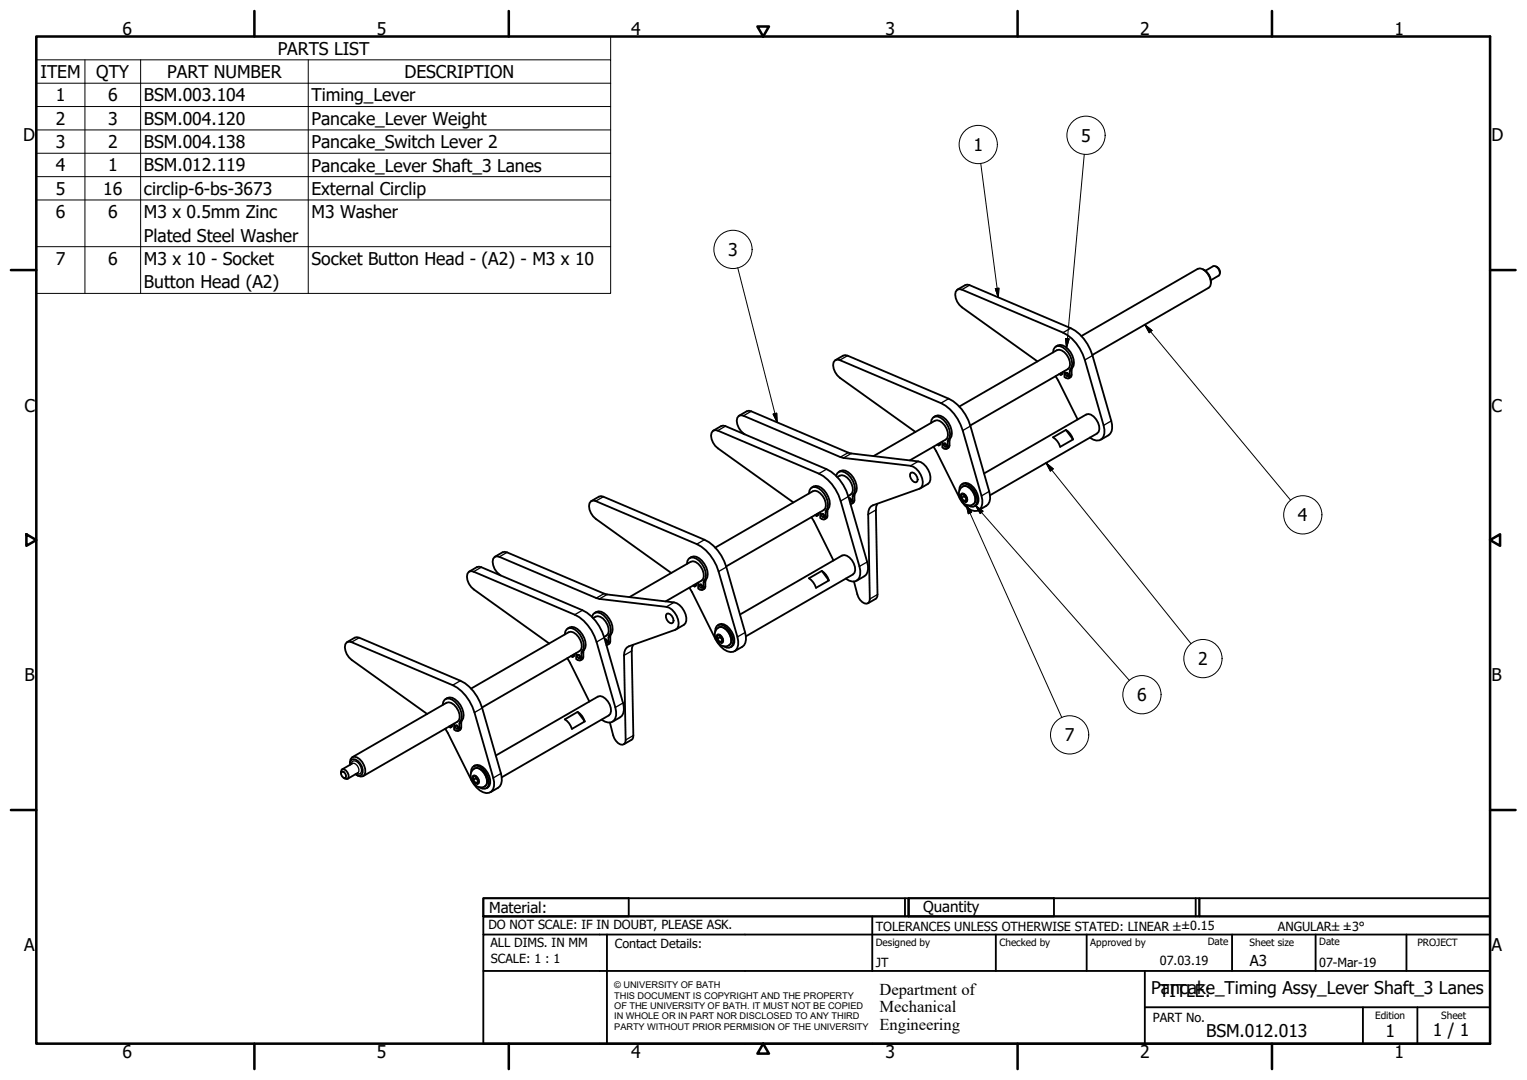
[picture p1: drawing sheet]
<svg xmlns="http://www.w3.org/2000/svg" width="420mm" height="297mm" viewBox="0 0 420 297" stroke-linecap="round" stroke-linejoin="round" font-family="sans-serif">
<!-- layer: Visible (ISO) -->
<g fill="none" stroke="#000" stroke-width=".51">
<path d="M263.4 79.6l2.2-1.2 .5-.1 .7 .1 27.8 11.9a12.1 12.1 0 0 1 6 7.5l5.2 18a3.6 3.6 0 0 1-.8 3.9l-2.1 1.2M331.1 74.1a3.9 3.9 0 0 1 2.1 3.7M331.7 74.5l2.1-1.3a1.73 1.73 0 0 1 1.5 2.6l-2.1 1.3M334.6 73.3a1.69 1.69 0 0 1 1.1 1.8M229.9 99l2.1-1.2 .5-.1 .7 .1 27.8 11.9a12.1 12.1 0 0 1 6 7.5l5.2 18a3.5 3.5 0 0 1-.8 3.9l-2.1 1.2M285.5 99.4l-20.8-14.9a4.4 4.4 0 0 1-1.7-4.3l.4-.5 .5-.2 .8 .2 27.8 11.8a12.1 12.1 0 0 1 6 7.5l5.2 18a3.2 3.2 0 0 1-1.2 4.1l-.8 .1-1.8-.8M289.8 96.9a1.59 1.59 0 0 1 .8-1.6 1.59 1.59 0 0 1 1.8 .2 5.4 5.4 0 0 1 2.5 5.4 2.83 2.83 0 0 0-.6 2.5l-.1 .5-.3 .2-1-.4v-1.6M290.5 95.3a2.27 2.27 0 0 1 3.4 .7 4.4 4.4 0 0 1 1 5.8l-.1 1.7-.7 .6M297.6 92.4l32-18.5a2.39 2.39 0 0 1 2.7 1.4 3.6 3.6 0 0 1 .7 3.4l-.4 .4-32 18.5M196.3 118.4l2.1-1.2 .6-.1 .6 .1 27.8 11.8a12.1 12.1 0 0 1 6 7.6l5.2 18a3.5 3.5 0 0 1-.8 3.9l-2.1 1.2M203.3 114.3l2.2-1.2 .5-.1 .7 .1 27.5 11.6 18.4 2.2a4.7 4.7 0 0 1 3.2 5.8l-2.6 1.6M204.9 119.5a4.4 4.4 0 0 1-2-4.6l.3-.5 .6-.2 .8 .1 26.6 11.4 19.3 2.4a4.9 4.9 0 0 1 3.3 5.3l-.3 .7-.5 .3-12.8 4.6a2.35 2.35 0 0 0-1.3 2.5l.4 23.2-.4 1.1a1.75 1.75 0 0 1-2.2-.8l-.8-1.5-.9-3.6"/>
<path d="M251.9 118.8l-20.8-14.9a4.5 4.5 0 0 1-1.7-4.3l.4-.5 .6-.2 .7 .1 27.8 11.9a12.1 12.1 0 0 1 6 7.5l5.2 18a3.3 3.3 0 0 1-1.2 4.1 5.2 5.2 0 0 1-4.9-3.5l-7.1-14.1M256.2 116.3a1.61 1.61 0 0 1 .8-1.6 1.61 1.61 0 0 1 1.8 .2 5.4 5.4 0 0 1 2.5 5.4 2.78 2.78 0 0 0-.5 2.5l-.2 .5-.3 .2-1-.4v-1.6M256.9 114.7a1.96 1.96 0 0 1 2.7 .1 5.4 5.4 0 0 1 2.2 5.2 2.63 2.63 0 0 0-.5 2.5l-.1 .4-.7 .6M264 111.8l26.8-15.5a2.43 2.43 0 0 1 2.7 1.3 3.7 3.7 0 0 1 .7 3.5l-.4 .4-26.8 15.5M290.4 103.5l6.1 11.9M291.4 102.9l.5 .2M292.4 102.3v.6l-.5 .2v-.5M293.3 118.2a4.6 4.6 0 0 1 2 2.7M293.3 102.5l.6 .4v.6l-.6-.3zM293.7 102.6l.3 .6M162.7 137.8l2.1-1.2 .6-.2 .6 .2 27.8 11.8a12 12 0 0 1 6.1 7.6l5.1 18a3.6 3.6 0 0 1-.8 3.9l-2.1 1.2M218.3 138.2l-20.8-14.9a4.4 4.4 0 0 1-1.7-4.3l.4-.5 .6-.2 .7 .1 27.8 11.9a12.1 12.1 0 0 1 6 7.5l5.2 18a3.2 3.2 0 0 1-1.2 4.1h-.8l-1.8-.8"/>
<path d="M222.6 135.7a1.6 1.6 0 0 1 .8-1.6 1.6 1.6 0 0 1 1.8 .2 4.8 4.8 0 0 1 2 6.6v1.3l-.1 .5-.4 .2-1-.4v-1.6M223.4 134.1a1.96 1.96 0 0 1 2.6 .1 5.5 5.5 0 0 1 2.2 5.2 2.68 2.68 0 0 0-.5 2.5l-.1 .4-.7 .5M230.1 130.9a1.5 1.5 0 0 1 2.4-1 4.9 4.9 0 0 1 2.1 6.7l-.1 1.7-.5 .3M230.4 131.2a1.85 1.85 0 0 1 2.7 .2 4.2 4.2 0 0 1 1.4 4.2l-1.1 .8M230.8 129.8a2 2 0 0 1 2.6 .1 5.4 5.4 0 0 1 2.2 5.2 2.63 2.63 0 0 0-.5 2.5l-.3 .7-.5 .2M233.6 137h.3l.4 .8-.2 .2h-.3M233.9 137.1l.4 .6M240.4 125.4l16.8-9.7a2.35 2.35 0 0 1 2.7 1.3 3.7 3.7 0 0 1 .7 3.5l-.4 .4-9.9 5.7M241.4 138.6l-.4 1.7 .4 23.7-.5 .7-2.1 1.2M250.6 130a1.63 1.63 0 0 1 1.9 1.9l-.1 .5-.3 .3a1.85 1.85 0 0 1-1.5-2.7zM257.9 122.3l.4 .2M258.8 121.7v.5l-.5 .3v-.5"/>
<path d="M259.7 121.9l.6 .3v.7l-.6-.3zM260.1 122l.3 .6M264 135v-.9a1.45 1.45 0 0 1 2.4-.8 5 5 0 0 1 2.4 5.2l-.4 .6-.6 .3-1.5-.4M264.4 134.2a1.62 1.62 0 0 1 2.6 .1 4.1 4.1 0 0 1 1.3 3.9 2.33 2.33 0 0 1-4-.8 2.75 2.75 0 0 1 .1-3.2zM264.6 136l.7-.1 .7 .9v1h-.8l-.7-.9zM264.7 133.2a1.87 1.87 0 0 1 2.5 .2 4.8 4.8 0 0 1 1.8 5.2l-.8 .6M265.3 136.5l.7 .9-.8 .4M265.3 136.5l-.8 .4M265.3 136v.5M270.8 130.2l28.1-16.2a2.34 2.34 0 0 1 2.7 1.3 3.6 3.6 0 0 1 .7 3.5l-.4 .4-29.5 17M289.8 120.3l3.5-2.1 2 2.7-3.6 2a4.6 4.6 0 0 0-1.9-2.6zM129.1 157.2l2.1-1.2h1.2l27.9 11.8a12.1 12.1 0 0 1 6 7.6l5.1 17.9a3.6 3.6 0 0 1-.8 4l-2.1 1.2"/>
<path d="M136.2 153.1l2.1-1.2h1.2l27.5 11.6 18.5 2.2a4.7 4.7 0 0 1 3.1 5.8l-2.6 1.6M137.8 158.2a4.4 4.4 0 0 1-2.1-4.5l.4-.5 .6-.2 .7 .1 26.7 11.4 19.2 2.4a4.6 4.6 0 0 1 3.1 5.9l-.6 .4-12.8 4.6a2.42 2.42 0 0 0-1.3 2.5l.4 23.2v.7l-.4 .4a1.68 1.68 0 0 1-2.2-.8l-.8-1.5-.9-3.6M184.7 157.6l-20.8-14.9a4.4 4.4 0 0 1-1.7-4.3l.4-.5 .6-.2 .7 .1 27.8 11.9a12.1 12.1 0 0 1 6 7.5l5.2 18a3.3 3.3 0 0 1-1.1 4.1 5.1 5.1 0 0 1-5-3.5l-7.1-14.2M189 155.1a1.6 1.6 0 0 1 .8-1.6 1.6 1.6 0 0 1 1.8 .2 4.8 4.8 0 0 1 2 6.5v1.4l-.1 .5-.4 .2-1-.4v-1.7M189.8 153.5a1.96 1.96 0 0 1 2.6 .1 5.3 5.3 0 0 1 2.2 5.2 3.5 3.5 0 0 0-.6 2.9l-.7 .5M196.8 150.6l26.8-15.5a2.34 2.34 0 0 1 2.8 1.3 3.7 3.7 0 0 1 .7 3.5l-.5 .4-26.8 15.5M222.6 159.1l3.5-2.1 2 2.6-3.6 2.1a4.9 4.9 0 0 0-1.9-2.6zM223.3 142.2l6 12M224.3 141.7l.4 .2M225.2 141.1v.5l-.5 .3v-.5M226.1 157a4.7 4.7 0 0 1 2 2.6M226.1 141.3l.6 .3v.7l-.6-.3z"/>
<path d="M226.5 141.4l.4 .6M95.5 176.6l2.1-1.2h1.2l27.9 11.8a12.1 12.1 0 0 1 6 7.5l5.1 18a3.6 3.6 0 0 1-.7 4l-2.2 1.2M151.1 177l-20.8-14.9a4.4 4.4 0 0 1-1.7-4.3l.4-.5 .6-.2 .7 .1 27.8 11.9a12.2 12.2 0 0 1 6 7.5l5.2 18a3.2 3.2 0 0 1-1.2 4.1h-.8l-.9-.2-.9-.6M155.4 174.5a1.6 1.6 0 0 1 .8-1.6 1.6 1.6 0 0 1 1.9 .2 5.5 5.5 0 0 1 2.4 5.3 2.69 2.69 0 0 0-.5 2.6l-.1 .5-.4 .2-1-.4v-1.7M156.2 172.9a1.96 1.96 0 0 1 2.6 .1 5.4 5.4 0 0 1 2.2 5.2 2.68 2.68 0 0 0-.5 2.5l-.3 .6-.5 .3M158 179.9v.5l-.5 .3v-.5M162.9 169.7a1.5 1.5 0 0 1 2.4-1 5.4 5.4 0 0 1 2.7 5.4 2.82 2.82 0 0 0-.6 2.6v.4l-.5 .3M163.2 170a1.85 1.85 0 0 1 2.7 .1 4.2 4.2 0 0 1 1.4 4.3l-1.1 .8M163.6 168.6a1.96 1.96 0 0 1 2.6 .1 5.3 5.3 0 0 1 2.2 5.2 2.63 2.63 0 0 0-.5 2.5v.4l-.8 .5M166.4 175.8h.3l.4 .8-.1 .2h-.3M166.8 175.9l.3 .6M173.2 164.2l16.9-9.7a2.34 2.34 0 0 1 2.7 1.3 3.7 3.7 0 0 1 .7 3.4l-.5 .5-9.8 5.7"/>
<path d="M174.2 177.3l-.4 1.7 .4 23.8-.4 .7-2.2 1.2M183.5 168.8a1.79 1.79 0 0 1 1.7 2.4l-.3 .2a1.83 1.83 0 0 1-1.4-2.6zM190.7 161.1l.4 .2M191.6 160.5v.5l-.5 .3v-.5M192.6 160.7l.5 .3v.7l-.5-.3zM192.9 160.8l.4 .5M196.8 173.7l.1-.8 .3-.7a1.93 1.93 0 0 1 2.8 .5 5 5 0 0 1 1.6 4.6 1.51 1.51 0 0 1-2.5 .4M197.2 173a1.62 1.62 0 0 1 2.6 0 3.9 3.9 0 0 1 1.3 4 2.32 2.32 0 0 1-3.9-.8 2.81 2.81 0 0 1 0-3.2zM197.4 174.8l.7-.1 .7 .9v1h-.7l-.7-.9zM197.5 172a1.85 1.85 0 0 1 2.5 .2 4.8 4.8 0 0 1 1.8 5.2l-.8 .6M198.1 175.3l.7 .9-.7 .4M198.1 175.3l-.7 .4"/>
<path d="M198.2 174.8l-.1 .5M203.6 169l28.1-16.2a2.45 2.45 0 0 1 2.7 1.3 3.7 3.7 0 0 1 .7 3.4l-.4 .5-29.5 17M117.5 196.4l-20.7-14.9a4.4 4.4 0 0 1-1.8-4.3l.4-.5 .6-.2 .7 .1 27.9 11.9a12.1 12.1 0 0 1 6 7.5l5.1 18a3.2 3.2 0 0 1-1.1 4 5.1 5.1 0 0 1-4.9-3.4l-7.2-14.2M121.8 193.9a1.6 1.6 0 0 1 .8-1.6 1.6 1.6 0 0 1 1.9 .2 5.4 5.4 0 0 1 2.5 5.3 2.91 2.91 0 0 0-.6 2.6l-.1 .5-.4 .2-1-.4v-1.7M122.6 192.3a2.26 2.26 0 0 1 3.4 .7 4.4 4.4 0 0 1 .9 5.7l-.1 1.8-.7 .5M123.5 199.8l.5 .3M124.4 199.3v.5l-.4 .3v-.5M125.4 199.5l.6 .3v.7l-.6-.3zM125.8 199.5l.3 .6M129.6 189.4l26.9-15.5a2.34 2.34 0 0 1 2.7 1.3 3.6 3.6 0 0 1 .7 3.4l-.4 .5-26.9 15.5M155.4 197.9l3.5-2.1 2 2.6-3.5 2.1a4.6 4.6 0 0 0-2-2.6zM156.1 181l6.1 11.9"/>
<path d="M157.1 180.5l.4 .2M158.9 195.8a4.6 4.6 0 0 1 2 2.6M159 180.1l.6 .3v.7l-.6-.3zM159.3 180.2l.4 .5M93.8 212.7l.1-.9 .4-.3a1.88 1.88 0 0 1 1.4 2.6l-.3 .2-.9-.4M93.9 212.5l.2-.3a1.15 1.15 0 0 1 .9 1.8 1.31 1.31 0 0 1-1.1-1.5zM96.3 210a1.41 1.41 0 0 1 .4-1.4 1.41 1.41 0 0 1 1.5-.3 4.2 4.2 0 0 1 2.1 4.8 1.56 1.56 0 0 1-2.2 0M96.3 210.3l.1-.7 .2-.6a1.73 1.73 0 0 1 2.5 .9 2.85 2.85 0 0 1 .5 3.1l-.5 .3h-.6l-.7-.4M96.9 208.3l26-15a2.41 2.41 0 0 1 2.7 1.3 3.6 3.6 0 0 1 .7 3.4l-.4 .5-26 15M97 210l-2.9 1.6M98.5 212.6l-2.9 1.6M129.6 212.5l.1-.8 .3-.7a1.93 1.93 0 0 1 2.8 .5 4.2 4.2 0 0 1 1.2 5.2l-.6 .2h-.7l-.8-.4"/>
<path d="M130 211.8a1.64 1.64 0 0 1 2.6 0 4 4 0 0 1 1.3 4 2.32 2.32 0 0 1-3.9-.8 2.72 2.72 0 0 1 0-3.2zM130.2 213.6l.7-.1 .7 .9v.9l-.7 .1-.7-.9zM130.3 210.7a1.9 1.9 0 0 1 2.5 .3 4.7 4.7 0 0 1 1.8 5.1l-.8 .7M130.9 214.1l.7 .8-.7 .5M130.9 214.1l-.7 .4M131 213.6l-.1 .5M136.4 207.8l28.1-16.2a2.34 2.34 0 0 1 2.7 1.3 3.7 3.7 0 0 1 .7 3.4l-.4 .5-29.5 17"/>
</g>
<!-- layer: Visible Narrow (ISO) -->
<g fill="none" stroke="#000" stroke-width=".36">
<path d="M266.8 78.4l-2.1 1.3M233.2 97.8l-2.1 1.2M294.6 90.3l-2.1 1.2M300.6 97.8l-2.1 1.2M199.6 117.2l-2.1 1.2M206.7 113.1l-2.1 1.2M261 109.7l-2.1 1.2M267 117.2l-2.1 1.2M294.9 101.8l-.6 .3M294.9 103.1l-.6 .3M295 101.2l-.5 .3M305.8 115.8l-2.1 1.2"/>
<path d="M166 136.6l-2.1 1.2M227.4 129l-2.1 1.3M233.4 124.5l-2.2 1.2M233.4 136.6l-2.1 1.2M234.2 124.7l-2.1 1.2M235.1 136.3l-.5 .3M235.1 137.6l-.5 .3M235.3 135.7l-.5 .3M252.6 126.9l-2.1 1.2M261.3 121.2l-.5 .3M261.3 122.5l-.5 .3M261.5 120.6l-.6 .3"/>
<path d="M264.4 135.8l.4-.2a1.79 1.79 0 0 1 1.3 2.4l-.4 .2a1.86 1.86 0 0 1-1.3-2.4zM264.9 133.8a2.24 2.24 0 0 1 2.5 1.3 2.9 2.9 0 0 1 .3 3.7M272.2 135.2l-2.1 1.2M132.4 156l-2.1 1.2M139.5 151.9l-2.1 1.2M193.8 148.4l-2.1 1.3M194.1 160l-.5 .2M194.3 159.4l-.5 .3M199.9 156l-2.2 1.2M227.7 140.6l-.5 .3M227.7 141.9l-.5 .3M227.9 140l-.5 .3"/>
<path d="M238.6 154.6l-2.1 1.2M241 140.3l-2.1 1.2M98.8 175.4l-2.1 1.2M160.3 167.8l-2.2 1.3M160.5 179.4l-.5 .2M160.7 178.8l-.5 .3M166.2 163.3l-2.1 1.2M166.3 175.4l-2.2 1.2M167 163.5l-2.1 1.2M167.9 175.1l-.5 .3M167.9 176.4l-.5 .3M168.1 174.5l-.5 .3"/>
<path d="M173.8 179l-2.1 1.3M185.5 165.7l-2.2 1.2M194.1 161.3l-.5 .3M197.3 174.6l.3-.2a1.82 1.82 0 0 1 1.3 2.3l-.3 .2a1.79 1.79 0 0 1-1.3-2.3zM197.7 172.6a2.24 2.24 0 0 1 2.6 1.2 3.5 3.5 0 0 1 .6 3.3l-.4 .4M205 174l-2.1 1.2M241.4 163.5l-2.1 1.2M126.7 187.2l-2.1 1.3M126.9 198.7l-.5 .3M127.1 198.2l-.5 .3M132.7 194.7l-2.1 1.3M160.5 180.7l-.5 .3"/>
<path d="M171.4 193.3l-2.1 1.3M96.7 210.1l.1-.5 .4-.3a2.42 2.42 0 0 1 2 3.4l-.5 .2-.6-.1M97 210a1.71 1.71 0 0 1 1.5 2.6M126.9 200.1l-.5 .3M130.1 213.4l.4-.2a1.82 1.82 0 0 1 1.3 2.3l-.4 .2a1.78 1.78 0 0 1-1.3-2.3zM130.5 211.4a2.29 2.29 0 0 1 2.6 1.2 3.5 3.5 0 0 1 .7 3.3l-.4 .4M137.8 212.7l-2.1 1.3M174.3 202.3l-2.2 1.2"/>
</g>
<!-- layer: Symbol (ISO) -->
<g fill="none" stroke="#000" stroke-width=".28">
<path d="M10 16.5v-6.5h158v6.5M10 16.5h158v6.4M10 16.5v64.2h158v-57.8M23.4 16.5v64.2M38.7 16.5v64.2M84.8 16.5v64.2M10 22.9h158M10 29.3h158M10 35.7h158M10 42.1h158M10 48.6h158M10 55h158"/>
<path d="M269.9 44.9l4.8 36.9M298.3 42.4l-4.8 53.2M10 67.8h158M203 73.6l10.8 42.6M273.9 79.4l1-.1-.2 2.5zM293.2 93.1l1 .1-.7 2.4zM315 89.3l2 1.6-.8 .6zM315 89.3l40.1 48.3M212.7 113.9l1-.3 .1 2.6zM265.9 138.8l1.4 2.1-.9 .4zM265.9 138.8l26.3 58.6M268.4 139.1l2 1.5-.7 .7z"/>
<path d="M268.4 139.1l42.3 48M287.8 127.3l2 1.7-.8 .6zM287.8 127.3l39.9 49.7"/>
<circle cx="269.2" cy="39.7" r="5.3"/>
<circle cx="298.8" cy="37.2" r="5.3"/>
<circle cx="201.7" cy="68.6" r="5.3"/>
<circle cx="358.5" cy="141.6" r="5.3"/>
<circle cx="314.2" cy="191.1" r="5.3"/>
<circle cx="331" cy="181.1" r="5.3"/>
<circle cx="294.3" cy="202.1" r="5.3"/>
</g>
<!-- layer: Border (ISO) -->
<g fill="none" stroke="#000" stroke-width=".7">
<path d="M10 10h400v277h-400zM70 3v7M140 3v7M208.4 7.3h3.2l-1.6 2.7zM280 3v7M350 3v7M3 74.3h7M410 74.3h7M7.3 146.9l2.7 1.6-2.7 1.6zM410 148.5l2.7-1.6v3.2zM3 222.8h7M410 222.8h7"/>
<path d="M70 287v7M140 287v7M210 287l1.6 2.8h-3.2zM280 287v7M350 287v7"/>
</g>
<!-- layer: Title (ISO) -->
<g fill="none" stroke="#000" stroke-width=".51">
<path d="M133 247h40v5h-40zM133 247h117v5h-117zM133 257v-5h277v5M133 257h277v30h-277zM167 257v30M240 252v15M249 247v5M250 247h40v5h-40zM250 247h80v5h-80zM274 257v10M299 257v10M329 247v5"/>
<path d="M330 247h80v5h-80zM339 257v10M362 257v10M387 257v10M133 267h277M315 277h95M315 267v20M375 277v10M390 277v10"/>
</g>
<!-- layer: Symbol (ISO) -->
<g fill="#000" stroke="#000" stroke-width=".28">
<path d="M273.9 79.4l.8 2.4zM273.9 79.4l1-.1-.2 2.5zM293.2 93.1l.3 2.5zM293.2 93.1l1 .1-.7 2.4zM315 89.3l2 1.6zM315 89.3l2 1.6-.8 .6zM212.7 113.9l1.1 2.3zM212.7 113.9l1-.3 .1 2.6zM287.8 127.3l2 1.7zM287.8 127.3l2 1.7-.8 .6zM265.9 138.8l1.4 2.1zM265.9 138.8l1.4 2.1-.9 .4z"/>
<path d="M268.4 139.1l2 1.5zM268.4 139.1l2 1.5-.7 .7z"/>
</g>
<g font-size="4.8">
<text x="33.7" y="9.6">6</text>
<text x="103.7" y="9.6">5</text>
<text x="173.7" y="9.6">4</text>
<text x="243.7" y="9.6">3</text>
<text x="313.7" y="9.6">2</text>
<text x="383.7" y="9.6">1</text>
<text x="76.4" y="15">PARTS LIST</text>
<text x="11.2" y="21.4">ITEM</text>
<text x="26.5" y="21.5">QTY</text>
<text x="46" y="21.4">PART NUMBER</text>
<text x="111.3" y="21.5">DESCRIPTION</text>
<text x="15.4" y="27.9">1</text>
<text x="29.7" y="27.9">6</text>
<text x="39.6" y="27.9">BSM.003.104</text>
<text x="85.7" y="27.9">Timing_Lever</text>
<text x="15.4" y="34.3">2</text>
<text x="29.7" y="34.3">3</text>
<text x="39.6" y="34.3">BSM.004.120</text>
<text x="85.7" y="34.3">Pancake_Lever Weight</text>
<text x="6.3" y="38.9">D</text>
<text x="15.4" y="40.7">3</text>
<text x="29.7" y="40.7">2</text>
<text x="39.6" y="40.7">BSM.004.138</text>
<text x="85.7" y="40.8">Pancake_Switch Lever 2</text>
<text x="267.8" y="41.5">1</text>
<text x="297.5" y="39">5</text>
<text x="410.4" y="38.9">D</text>
<text x="15.4" y="47.1">4</text>
<text x="29.7" y="47.1">1</text>
<text x="39.6" y="47.1">BSM.012.119</text>
<text x="85.7" y="47.2">Pancake_Lever Shaft_3 Lanes</text>
<text x="15.4" y="53.5">5</text>
<text x="28.4" y="53.6">16</text>
<text x="39.6" y="53.6">circlip-6-bs-3673</text>
<text x="85.7" y="53.6">External Circlip</text>
<text x="15.4" y="60">6</text>
<text x="29.7" y="60">6</text>
<text x="39.6" y="60">M3 x 0.5mm Zinc</text>
<text x="85.7" y="60">M3 Washer</text>
<text x="39.6" y="66.4">Plated Steel Washer</text>
<text x="200.4" y="70.4">3</text>
<text x="15.4" y="72.8">7</text>
<text x="29.7" y="72.8">6</text>
<text x="39.6" y="72.9">M3 x 10 - Socket</text>
<text x="85.7" y="72.9">Socket Button Head - (A2) - M3 x 10</text>
<text x="39.6" y="79.3">Button Head (A2)</text>
<text x="6.7" y="113.2">C</text>
<text x="410.4" y="113.2">C</text>
<text x="357.1" y="143.3">4</text>
<text x="329.7" y="182.9">2</text>
<text x="6.8" y="187.4">B</text>
<text x="410.4" y="187.4">B</text>
<text x="312.9" y="192.9">6</text>
<text x="293" y="203.9">7</text>
<text x="6.7" y="261.7">A</text>
<text x="410.4" y="261.7">A</text>
<text x="316.8" y="273.4">PTITLE:</text>
<text x="319.4" y="273.4">ancake_Timing Assy_Lever Shaft_3 Lanes</text>
<text x="331.9" y="285.3">BSM.012.013</text>
<text x="381.2" y="285.3">1</text>
<text x="394.2" y="285">1 / 1</text>
<text x="33.7" y="291">6</text>
<text x="103.7" y="290.9">5</text>
<text x="173.7" y="290.9">4</text>
<text x="243.7" y="291">3</text>
<text x="313.7" y="291">2</text>
<text x="383.7" y="290.9">1</text>
</g>
<g font-size="4.6">
<text x="242" y="273.7">Department of</text>
<text x="242" y="278.4">Mechanical</text>
<text x="242" y="283.2">Engineering</text>
</g>
<g font-size="4.1">
<text x="134.6" y="251.1">Material:</text>
<text x="254" y="250.8">Quantity</text>
<text x="343.9" y="265.6">A3</text>
</g>
<g font-size="3.5">
<text x="134.4" y="255.6">DO NOT SCALE: IF IN DOUBT, PLEASE ASK.</text>
<text x="241" y="256">TOLERANCES UNLESS OTHERWISE STATED: LINEAR ±±0.15</text>
<text x="351.6" y="256">ANGULAR±±3°</text>
<text x="134.9" y="260.6">ALL DIMS. IN MM</text>
<text x="169.2" y="260.6">Contact Details:</text>
<text x="135.1" y="264.8">SCALE: 1 : 1</text>
<text x="241" y="266">JT</text>
<text x="319.2" y="265.5">07.03.19</text>
<text x="363" y="266">07-Mar-19</text>
<text x="317.2" y="281.2">PART No.</text>
</g>
<g font-size="2.8">
<text x="241" y="260.1">Designed by</text>
<text x="275" y="260.1">Checked by</text>
<text x="300" y="260.1">Approved by</text>
<text x="332.3" y="260">Date</text>
<text x="343.8" y="260.1">Sheet size</text>
<text x="363" y="260">Date</text>
<text x="390" y="260.1">PROJECT</text>
<text x="378.4" y="280.1">Edition</text>
<text x="396.6" y="280.1">Sheet</text>
</g>
<g font-size="2.5">
<text x="169" y="271.9">© UNIVERSITY OF BATH</text>
<text x="169" y="274.7">THIS DOCUMENT IS COPYRIGHT AND THE PROPERTY</text>
<text x="169" y="277.5">OF THE UNIVERSITY OF BATH. IT MUST NOT BE COPIED</text>
<text x="169" y="280.4">IN WHOLE OR IN PART NOR DISCLOSED TO ANY THIRD</text>
<text x="169" y="283.2">PARTY WITHOUT PRIOR PERMISION OF THE UNIVERSITY</text>
</g>
</svg>
